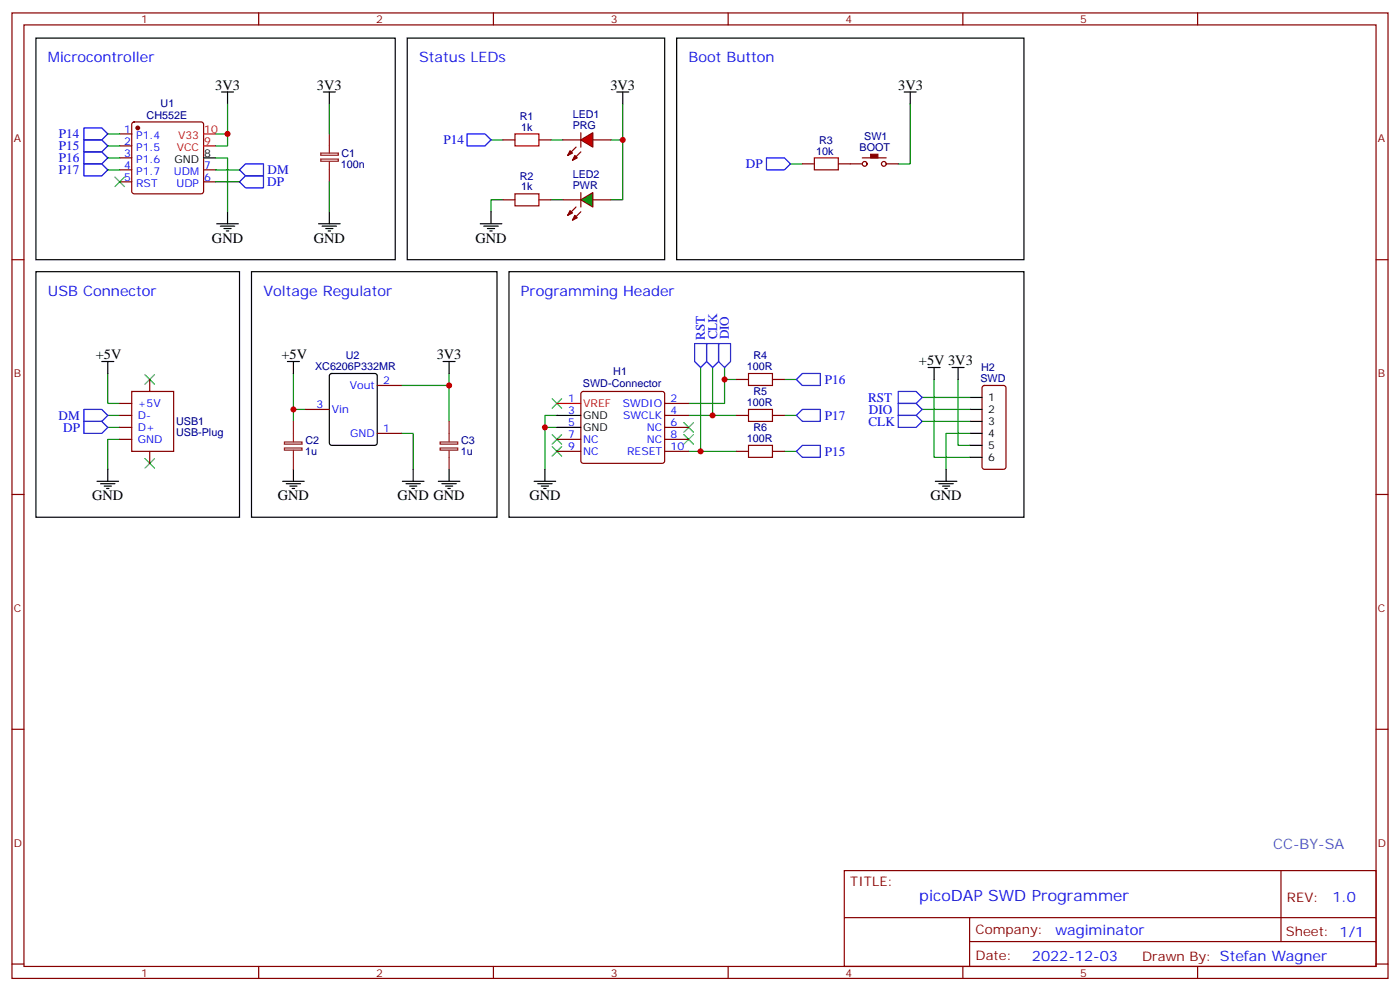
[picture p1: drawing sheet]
<svg xmlns="http://www.w3.org/2000/svg" width="412mm" height="292mm" viewBox="0 0 412 292" stroke-linecap="round" stroke-linejoin="round" font-family="sans-serif">
<g fill="none" stroke="#870000" stroke-width=".35">
<path d="M3.5 3.8h405.4v284.3h-405.4zM7.1 7.3h398.2v277.3h-398.2zM76.2 3.8v3.5M145.3 3.8v3.5M214.5 3.8v3.5M283.6 3.8v3.5M352.8 3.8v3.5M3.5 76.5h3.6M405.3 76.5h3.6M217 111.8h3.5M227.5 111.8h3.6M289.5 113.7l.5-.2h5.6l.7 .5v23.5l-.4 .7h-5.9l-.7-.4v-23.6z"/>
<path d="M217 132.9h3.5M217 122.3h3.5M227.5 132.9h3.6M227.5 122.3h3.6M3.5 145.6h3.6M405.3 145.6h3.6M3.5 214.8h3.6M405.3 214.8h3.6M248.7 256.4h156.6v28.2h-156.6zM377.3 256.4v20.9M248.7 270.2h156.5M285.6 277.3h119.6"/>
<path d="M285.6 270.2v14.2M3.5 283.9h3.6M76.2 284.6v3.5M145.3 284.6v3.5M214.5 284.6v3.5M283.6 284.6v3.5M352.8 284.6v3.5M405.3 283.9h3.6"/>
</g>
<g fill="none" stroke="#3c3" stroke-width=".35">
<path d="M42.7 110.3l2.8 2.9M45.5 110.3l-2.8 2.9M162.6 117.4l2.9 2.8M165.5 117.4l-2.9 2.8M42.7 135l2.8 2.9M45.5 135l-2.8 2.9M162.6 131.5l2.9 2.8M162.6 128l2.9 2.8M165.5 131.5l-2.9 2.8M165.5 128l-2.9 2.8M201.4 128l2.9 2.8M201.4 124.5l2.9 2.8"/>
<path d="M204.3 128l-2.9 2.8M204.3 124.5l-2.9 2.8"/>
</g>
<g fill="none" stroke="#008700" stroke-width=".35">
<path d="M31.7 110v8.8h3.6M86.4 110v10.6h3.6M132.3 110v3.5h-14.1M132.3 113.5v10.6M206.4 108.2v24.7M209.9 108.2v14.1M213.4 108.2v3.6M217 111.8h-3.6v7h-10.6M231.1 111.8h3.5M271.6 117.1h14.2M275.2 111.8v22.9h10.6M282.2 111.8v19.4h3.6"/>
<path d="M31.7 122.3h3.6M31.7 125.9h3.6M35.3 129.4h-3.6v8.8M86.4 120.6v3.5M118.2 127.6h3.5v10.6M160.5 125.9h3.5M164 122.3h-3.5v15.9M202.8 132.9h14.2M202.8 122.3h14.2M231.1 132.9h3.5M231.1 122.3h3.5M271.6 120.6h14.2"/>
<path d="M271.6 124.1h14.2M285.8 127.6h-7.1v10.6"/>
</g>
<g fill="none" stroke="#000" stroke-width=".35">
<path d="M10.6 80h60v72.3h-60zM74.1 80h72.3v72.3h-72.3zM149.9 80h151.7v72.3h-151.7zM30 106.5h3.5M31.7 106.5v3.5M84.7 106.5h3.5M86.4 106.5v3.5M130.5 106.5h3.6M132.3 106.5v3.5M273.4 108.2h3.5M275.2 108.2v3.6M280.5 108.2h3.5"/>
<path d="M282.2 108.2v3.6M285.8 117.1h3.5M31.7 138.2v3.5M86.4 138.2v3.5M121.7 138.2v3.5M132.3 138.2v3.5M160.5 138.2v3.5M278.7 138.2v3.5M285.8 120.6h3.5M285.8 124.1h3.5M285.8 127.6h3.5M285.8 131.2h3.5"/>
<path d="M285.8 134.7h3.5M28.6 141.7h6.3M29.6 142.5h4.3M30.7 143.2h2.1M31.4 143.9h.7M83.3 141.7h6.3M84.3 142.5h4.2M85.4 143.2h2.1M86.1 143.9h.7M118.5 141.7h6.4M119.6 142.5h4.2M120.6 143.2h2.2"/>
<path d="M121.4 143.9h.7M129.1 141.7h6.4M130.2 142.5h4.2M131.2 143.2h2.1M131.9 143.9h.7M157.3 141.7h6.4M158.4 142.5h4.2M159.5 143.2h2.1M160.2 143.9h.7M275.5 141.7h6.4M276.6 142.5h4.2M277.6 143.2h2.2"/>
<path d="M278.3 143.9h.7"/>
</g>
<path d="M204.6 101.2h3.5v5.3l-1.7 1.7-1.8-1.7zM208.1 101.2h3.6v5.3l-1.8 1.7-1.8-1.7zM211.7 101.2h3.5v5.3l-1.8 1.7-1.7-1.7zM234.6 111.8l1.8-1.8h5.3v3.5h-5.3zM264.6 115.3h5.3l1.7 1.8-1.7 1.7h-5.3zM264.6 118.8h5.3l1.7 1.8-1.7 1.7h-5.3zM24.7 124.1h5.3l1.7 1.8-1.7 1.7h-5.3zM24.7 120.6h5.3l1.7 1.7-1.7 1.8h-5.3zM234.6 132.9l1.8-1.7h5.3v3.5h-5.3zM236.4 120.6h5.3v3.5h-5.3l-1.8-1.8zM264.6 122.3h5.3l1.7 1.8-1.7 1.8h-5.3z" fill="none" stroke="#00f" stroke-width=".35"/>
<path d="M220.5 110h7v3.5h-7zM220.5 131.2h7v3.5h-7zM220.5 120.6h7v3.5h-7z" fill="none" stroke="#a10000" stroke-width=".35"/>
<path d="M83.8 130.2h5.2v.6h-5.2zM83.8 131.9h5.2v.7h-5.2zM86.4 124.1v6M86.4 132.6v5.6M129.6 130.2h5.2v.6h-5.2zM129.6 131.9h5.2v.7h-5.2zM132.3 124.1v6M132.3 132.6v5.6" fill="none" stroke="#8c2424" stroke-width=".35"/>
<path d="M38.8 115.3h12.4v17.6h-12.4z" fill="#fff" stroke="#870000" stroke-width=".35"/>
<g fill="none" stroke="#870000" stroke-width=".35">
<path d="M35.3 39.4h3.5M39 36.1l.5-.2h19.8l.5 .2 .2 .5v19.8l-.3 .5-.4 .2h-19.8l-.5-.3-.2-.4v-19.8zM171.1 39.1v4.2M35.3 43h3.5M35.3 46.5h3.5M35.3 50h3.5M35.3 53.6h3.5M60 50h3.5M60 53.6h3.5M148.2 58.8h3.5M148.2 41.2h3.5M158.7 58.8h3.6"/>
<path d="M158.7 41.2h3.6M165.8 41.2h5.3M169.7 43.3l-2.5 2.5M171.1 44.7l-2.5 2.5M174.6 41.2h5.3M236.4 48.3h3.5M246.9 48.3h7.1M254 46.5h7.1M261.1 48.3h3.5M35.3 118.8h3.5M44.1 111.8v3.5M111.1 113.5h7.1"/>
<path d="M171.3 115.5l.5-.2h23.3l.5 .2 .2 .5v19.7l-.2 .5-.5 .3h-23.3l-.5-.3-.2-.5v-19.7zM195.8 118.8h7M35.3 122.3h3.5M35.3 125.9h3.5M35.3 129.4h3.5M44.1 132.9v3.6M90 120.6h7M111.1 127.6h7.1M164 129.4h7.1M164 132.9h7.1M195.8 122.3h7M195.8 125.9h7"/>
<path d="M195.8 129.4h7M195.8 132.9h7"/>
<circle cx="254.7" cy="48.3" r=".71"/>
<circle cx="260.4" cy="48.3" r=".71"/>
</g>
<path d="M60 39.4h3.5M60 43h3.5M164 118.8h7.1" fill="none" stroke="#f00" stroke-width=".35"/>
<g fill="none" stroke="#000" stroke-width=".35">
<path d="M10.6 11.2h105.8v65.3h-105.8zM119.9 11.2h75.9v65.3h-75.9zM199.3 11.2h102.3v65.3h-102.3zM65.3 27.1h3.5M67 27.1v3.5M95.2 27.1h3.6M97 27.1v3.5M181.7 27.1h3.5M183.4 27.1v3.5M266.3 27.1h3.6M268.1 27.1v3.5M60 46.5h3.5"/>
<path d="M63.9 65.9h6.3M64.9 66.6h4.2M66 67.3h2.1M66.7 68h.7M67 62.4v3.5M93.8 65.9h6.4M94.9 66.6h4.2M96 67.3h2.1M96.7 68h.7M97 62.4v3.5M141.5 65.9h6.3M142.5 66.6h4.3"/>
<path d="M143.6 67.3h2.1M144.3 68h.7M144.6 62.4v3.5M97.2 110.2l.5-.2h12.7l.7 .4v20.1l-.4 .6-13 .1-.6-.5-.1-20zM164 122.3h7.1M164 125.9h7.1"/>
</g>
<g fill="none" stroke="#008700" stroke-width=".35">
<path d="M31.7 39.4h3.6M63.5 39.4h3.5M67 30.6v12.4h-3.5M97 30.6v8.8M183.4 30.6v10.6h-3.5M268.1 30.6v17.7h-3.5M31.7 50h3.6M31.7 43h3.6M31.7 46.5h3.6M63.5 46.5h3.5v15.9M63.5 50h7.1M63.5 53.6h7.1"/>
<path d="M97 53.6v8.8M144.6 41.2h3.6M148.2 58.8h-3.6v3.6M162.3 58.8h3.5M162.3 41.2h3.5M183.4 41.2v17.6h-3.5M232.8 48.3h3.6"/>
</g>
<path d="M151.7 39.4h7v3.6h-7zM151.7 57.1h7v3.5h-7zM239.9 46.5h7v3.5h-7z" fill="none" stroke="#a10000" stroke-width=".35"/>
<path d="M24.7 37.7h5.3l1.7 1.7-1.7 1.8h-5.3zM137.6 39.4h5.3l1.7 1.8-1.7 1.8h-5.3zM24.7 41.2h5.3l1.7 1.8-1.7 1.7h-5.3zM24.7 44.7h5.3l1.7 1.8-1.7 1.8h-5.3zM24.7 48.3h5.3l1.7 1.7-1.7 1.8h-5.3zM70.6 50l1.7-1.7h5.3v3.5h-5.3zM70.6 53.6l1.7-1.8h5.3v3.5h-5.3zM225.8 46.5h5.3l1.7 1.8-1.7 1.7h-5.3z" fill="none" stroke="#00f" stroke-width=".35"/>
<g fill="#870000" stroke="#870000" stroke-width=".35">
<path d="M256.5 45.4h2.1v1.1h-2.1z"/>
<path d="M167.9 44.4l.7 .7-1.4 .7z"/>
<path d="M169.3 45.8l.7 .7-1.4 .7z"/>
<circle cx="40.6" cy="37.7" r=".53"/>
</g>
<path d="M33.9 52.1l2.8 2.9M36.7 52.1l-2.8 2.9" fill="none" stroke="#3c3" stroke-width=".35"/>
<path d="M97 39.4v5.7M94.5 46.8h5.2v.7h-5.2zM94.5 45.1h5.2v.6h-5.2zM97 47.6v6" fill="none" stroke="#8c2424" stroke-width=".35"/>
<path d="M171.1 41.2l3.5-2.1v4.2z" fill="#f00" stroke="#870000" stroke-width=".35"/>
<path d="M165.8 58.8h5.3M174.6 58.8h5.3" fill="none" stroke="#870000" stroke-width=".35"/>
<path d="M171.1 58.8l3.5-2.1v4.3z" fill="#0c0" stroke="#870000" stroke-width=".35"/>
<path d="M171.1 56.7v4.3M169.7 61l-2.5 2.4M171.1 62.4l-2.5 2.4" fill="none" stroke="#870000" stroke-width=".35"/>
<g fill="#870000" stroke="#870000" stroke-width=".35">
<path d="M167.9 62l.7 .7-1.4 .7z"/>
<path d="M169.3 63.4l.7 .7-1.4 .7z"/>
</g>
<g fill="#c00">
<circle cx="206.4" cy="132.9" r=".88"/>
<circle cx="209.9" cy="122.3" r=".88"/>
<circle cx="213.4" cy="111.8" r=".88"/>
<circle cx="160.5" cy="125.9" r=".88"/>
<circle cx="132.3" cy="113.5" r=".88"/>
<circle cx="86.4" cy="120.6" r=".88"/>
<circle cx="183.4" cy="41.2" r=".88"/>
<circle cx="67" cy="39.4" r=".88"/>
</g>
<text font-size="4.6" fill="#00f" x="270.8" y="265.4">picoDAP SWD Programmer</text>
<g font-size="4.2" fill="#00f">
<text x="14.1" y="18.3">Microcontroller</text>
<text x="123.5" y="18.3">Status LEDs</text>
<text x="202.8" y="18.3">Boot Button</text>
<text x="14.1" y="87.1">USB Connector</text>
<text x="77.6" y="87.1">Voltage Regulator</text>
<text x="153.5" y="87.1">Programming Header</text>
<text x="392.5" y="265.7">1.0</text>
<text x="310.9" y="275.2">wagiminator</text>
<text x="304" y="283">2022-12-03</text>
</g>
<g font-size="4.2">
<text x="63.4" y="26.4">3V3</text>
<text x="93.4" y="26.4">3V3</text>
<text x="179.8" y="26.4">3V3</text>
<text x="264.6" y="26.4">3V3</text>
<text x="62.4" y="71.5">GND</text>
<text x="92.4" y="71.5">GND</text>
<text x="140.1" y="71.5">GND</text>
<text x="28.2" y="105.8">+5V</text>
<text x="82.9" y="105.8">+5V</text>
<text x="128.6" y="105.8">3V3</text>
<text x="270.7" y="107.6">+5V 3V3</text>
<text x="27.2" y="147.4">GND</text>
<text x="81.8" y="147.4">GND</text>
<text x="117.1" y="147.4">GND GND</text>
<text x="155.9" y="147.4">GND</text>
<text x="274.1" y="147.4">GND</text>
</g>
<text font-size="4.2" fill="#0099b0" x="375" y="250">CC-BY-SA</text>
<g font-size="3.9" fill="#00f">
<text x="17.4" y="40.7">P14</text>
<text x="17.4" y="44.2">P15</text>
<text x="17.4" y="47.8">P16</text>
<text x="130.6" y="42.5">P14</text>
<text x="17.4" y="51.3">P17</text>
<text x="78.8" y="51.2">DM</text>
<text x="219.7" y="49.5">DP</text>
<text x="78.7" y="54.8">DP</text>
<text x="207.6" y="100" transform="rotate(-90 207.6 100)">RST</text>
<text x="211.2" y="100" transform="rotate(-90 211.2 100)">CLK</text>
<text x="214.7" y="100" transform="rotate(-90 214.7 100)">DIO</text>
<text x="243" y="113">P16</text>
<text x="255.7" y="118.3">RST</text>
<text x="17.2" y="123.6">DM</text>
<text x="243" y="123.6">P17</text>
<text x="255.8" y="125.4">CLK</text>
<text x="256" y="121.8">DIO</text>
<text x="18.6" y="127.1">DP</text>
<text x="243" y="134.2">P15</text>
</g>
<g font-size="3.9" fill="#800">
<text x="250.5" y="261">TITLE:</text>
<text x="379.1" y="265.7">REV:</text>
<text x="287.4" y="275.2">Company:</text>
<text x="378.7" y="275.8">Sheet: 1/1</text>
<text x="287.4" y="282.9">Date:</text>
<text x="336.4" y="282.9">Drawn By: Stefan Wagner</text>
</g>
<g font-size="3.2" fill="#800">
<text x="41.6" y="6.8">1</text>
<text x="110.8" y="6.8">2</text>
<text x="179.9" y="6.8">3</text>
<text x="249.1" y="6.8">4</text>
<text x="318.2" y="6.8">5</text>
<text x="4.1" y="41.9">A</text>
<text x="405.9" y="41.9">A</text>
<text x="4.1" y="111.1">B</text>
<text x="405.9" y="111.1">B</text>
<text x="4.1" y="180.2">C</text>
<text x="405.9" y="180.2">C</text>
<text x="4.1" y="249.3">D</text>
<text x="405.9" y="249.3">D</text>
<text x="41.6" y="287.6">1</text>
<text x="110.8" y="287.6">2</text>
<text x="179.9" y="287.6">3</text>
<text x="249.1" y="287.6">4</text>
<text x="318.2" y="287.6">5</text>
</g>
<g font-size="3.2" fill="#000080">
<text x="43.2" y="34.9">CH552E</text>
<text x="47.3" y="31.5">U1</text>
<text x="153.1" y="35.3">R1</text>
<text x="168.7" y="34.9">LED1</text>
<text x="153.5" y="38.5">1k</text>
<text x="168.7" y="38">PRG</text>
<text x="254.6" y="41.3">SW1</text>
<text x="100.6" y="46.2">C1</text>
<text x="240.4" y="45.5">10k</text>
<text x="241.3" y="42.3">R3</text>
<text x="253.2" y="44.5">BOOT</text>
<text x="100.4" y="49.4">100n</text>
<text x="153.1" y="52.9">R2</text>
<text x="168.7" y="52.5">LED2</text>
<text x="153.5" y="56.1">1k</text>
<text x="168.7" y="55.7">PWR</text>
<text x="101.9" y="105.6">U2</text>
<text x="221.9" y="105.8">R4</text>
<text x="92.8" y="109.1">XC6206P332MR</text>
<text x="171.7" y="114">SWD-Connector</text>
<text x="180.6" y="110.5">H1</text>
<text x="220" y="109.1">100R</text>
<text x="288.8" y="112.5">SWD</text>
<text x="289" y="109.3">H2</text>
<text x="220" y="119.6">100R</text>
<text x="221.9" y="116.4">R5</text>
<text x="51.9" y="125.3">USB1</text>
<text x="51.9" y="128.4">USB-Plug</text>
<text x="90" y="130.9">C2</text>
<text x="135.8" y="130.9">C3</text>
<text x="220" y="130.2">100R</text>
<text x="221.9" y="127">R6</text>
<text x="89.9" y="134.1">1u</text>
<text x="135.8" y="134.1">1u</text>
</g>
<g font-size="3.2" fill="#00f">
<text x="36.6" y="39.1">1</text>
<text x="40.1" y="40.9">P1.4</text>
<text x="36.6" y="42.6">2</text>
<text x="36.6" y="46.1">3</text>
<text x="40.1" y="44.4">P1.5</text>
<text x="40.1" y="47.9">P1.6</text>
<text x="36.6" y="49.7">4</text>
<text x="36.6" y="53.2">5</text>
<text x="40.1" y="51.4">P1.7</text>
<text x="51.2" y="51.4">UDM</text>
<text x="60.1" y="53.2">6</text>
<text x="60.1" y="49.7">7</text>
<text x="40.1" y="55">RST</text>
<text x="52" y="55">UDP</text>
<text x="112.9" y="113.2">2</text>
<text x="40.6" y="119.9">+5V</text>
<text x="103.1" y="114.6">Vout</text>
<text x="167.3" y="118.5">1</text>
<text x="183.5" y="119.9">SWDIO</text>
<text x="197.6" y="118.5">2</text>
<text x="40.6" y="123.4">D-</text>
<text x="93.2" y="120.2">3</text>
<text x="97.7" y="121.6">Vin</text>
<text x="167.3" y="122">3</text>
<text x="167.3" y="125.5">5</text>
<text x="183.6" y="123.4">SWCLK</text>
<text x="197.6" y="122">4</text>
<text x="197.6" y="125.5">6</text>
<text x="40.6" y="126.9">D+</text>
<text x="40.6" y="130.5">GND</text>
<text x="103.1" y="128.7">GND</text>
<text x="112.9" y="127.3">1</text>
<text x="167.3" y="129">7</text>
<text x="171.8" y="130.5">NC</text>
<text x="190.5" y="126.9">NC</text>
<text x="190.5" y="130.5">NC</text>
<text x="197.6" y="129">8</text>
<text x="167.3" y="132.6">9</text>
<text x="171.8" y="134">NC</text>
<text x="184.7" y="134">RESET</text>
<text x="197.6" y="132.6">10</text>
</g>
<g font-size="3.2" fill="#f00">
<text x="52.5" y="40.9">V33</text>
<text x="60.1" y="39.1">10</text>
<text x="52.1" y="44.4">VCC</text>
<text x="60.1" y="42.6">9</text>
<text x="171.8" y="119.9">VREF</text>
</g>
<g font-size="3.2">
<text x="51.4" y="47.9">GND</text>
<text x="60.1" y="46.1">8</text>
<text x="291" y="118.1">1</text>
<text x="171.8" y="123.4">GND</text>
<text x="291" y="121.6">2</text>
<text x="291" y="125.2">3</text>
<text x="171.8" y="126.9">GND</text>
<text x="291" y="128.7">4</text>
<text x="291" y="132.2">5</text>
<text x="291" y="135.7">6</text>
</g>
</svg>
